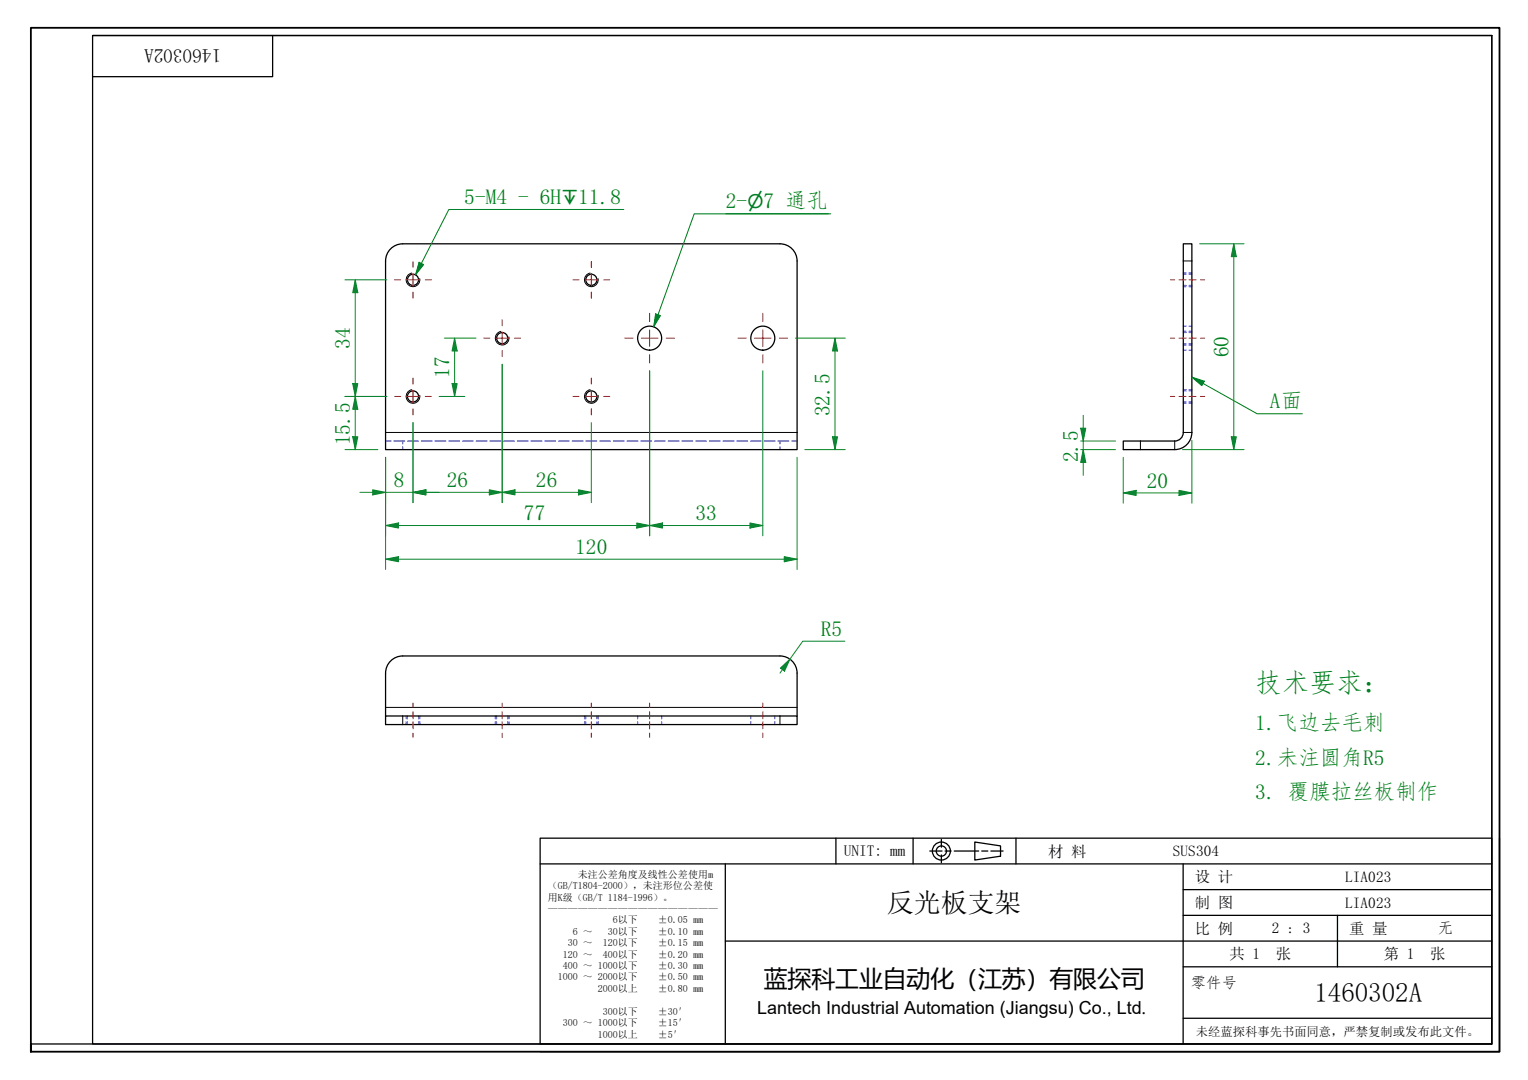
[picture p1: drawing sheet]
<svg xmlns="http://www.w3.org/2000/svg" width="297mm" height="210mm" viewBox="0 0 297 210" stroke-linecap="round" stroke-linejoin="round" font-family="sans-serif">
<path d="M78.3 85.7v.6M78.3 86.8v.6M151.6 85.7v.6M151.6 86.8v.6" fill="none" stroke="#00f" stroke-width=".19"/>
<g fill="none" stroke="#00f" stroke-width=".19">
<path d="M230 55.5h.6M230 53.3h.6M230 55.7h.6M230 53.1h.6M231.1 55.5h.6M231.1 53.3h.6M231.1 55.7h.6M231.1 53.1h.6M230 68.1h.6M230 63.4h.6M230 78.1h.6M230 76h.6"/>
<path d="M230 66.8h.6M230 64.6h.6M230 78.4h.6M230 75.7h.6M230 67.1h.6M230 64.4h.6M231.1 68.1h.6M231.1 63.4h.6M231.1 78.1h.6M231.1 76h.6M231.1 66.8h.6M231.1 64.6h.6"/>
<path d="M231.1 78.4h.6M231.1 75.7h.6M231.1 67.1h.6M231.1 64.4h.6M75 85.7h1M76.6 85.7h2.1M79.2 85.7h2.2M81.9 85.7h2.1M84.6 85.7h2.1M87.2 85.7h2.2M89.9 85.7h2.1M92.6 85.7h2.1"/>
<path d="M95.2 85.7h2.2M97.9 85.7h2.1M100.6 85.7h2.1M103.2 85.7h2.2M105.9 85.7h2.1M108.6 85.7h2.1M111.2 85.7h2.2M113.9 85.7h2.1M116.6 85.7h2.1M119.2 85.7h2.2M121.9 85.7h2.1M124.6 85.7h2.1"/>
<path d="M127.2 85.7h2.2M129.9 85.7h2.1M132.6 85.7h2.1M135.2 85.7h2.2M137.9 85.7h2.1M140.6 85.7h2.1M143.2 85.7h2.2M145.9 85.7h2.1M148.6 85.7h2.1M151.2 85.7h2.2M153.9 85.7h1.1M79 139.2v.5"/>
<path d="M79.2 139.2v.5M81.4 139.2v.5M81.6 139.2v.5M96.3 139.2v.5M96.5 139.2v.5M98.7 139.2v.5M99 139.2v.5M113.6 139.2v.5M113.9 139.2v.5M116 139.2v.5M116.3 139.2v.5M124 139.2v.5"/>
<path d="M128.6 139.2v.5M146 139.2v.5M150.6 139.2v.5M79 140.3v.5M79.2 140.3v.5M81.4 140.3v.5M81.6 140.3v.5M96.3 140.3v.5M96.5 140.3v.5M98.7 140.3v.5M99 140.3v.5M113.6 140.3v.5"/>
<path d="M113.9 140.3v.5M116 140.3v.5M116.3 140.3v.5M124 140.3v.5M128.6 140.3v.5M146 140.3v.5M150.6 140.3v.5"/>
</g>
<g fill="none" stroke="#000" stroke-width=".25">
<path d="M75.9 48.4a3.3 3.3 0 0 1 2.4-1h73.3a3.3 3.3 0 0 1 3.4 3.3v36.7h-80v-36.7a3.3 3.3 0 0 1 .9-2.3zM230 84.1a1.67 1.67 0 0 1-1.6 1.6h-10v1.7h10a3.3 3.3 0 0 0 3.3-3.3M230 84.1v-36.7h1.7v36.7M75 139.2h80v1.6h-80zM75 139.2v-8.4a3.3 3.3 0 0 1 3.3-3.3h73.3a3.3 3.3 0 0 1 3.4 3.3v8.4"/>
<circle cx="80.3" cy="54.4" r="1.08"/>
<circle cx="115" cy="54.4" r="1.08"/>
<circle cx="80.3" cy="77.1" r="1.08"/>
<circle cx="97.6" cy="65.7" r="1.08"/>
<circle cx="115" cy="77.1" r="1.08"/>
<circle cx="126.3" cy="65.7" r="2.33"/>
<circle cx="148.3" cy="65.7" r="2.33"/>
</g>
<g fill="none" stroke="#000" stroke-width=".19">
<path d="M80.1 53.1a1.33 1.33 0 0 0-1.1 1.5 1.33 1.33 0 0 0 1.5 1.1 1.33 1.33 0 0 0 1.1-1.5M114.7 53.1a1.33 1.33 0 0 0-1.1 1.5 1.33 1.33 0 0 0 1.6 1.1 1.33 1.33 0 0 0 1.1-1.5M230 50.7h1.7M80.1 75.7a1.33 1.33 0 0 0-1.1 1.6 1.33 1.33 0 0 0 1.5 1.1 1.33 1.33 0 0 0 1.1-1.6M97.4 64.4a1.33 1.33 0 0 0-1.1 1.6 1.33 1.33 0 0 0 1.6 1 1.33 1.33 0 0 0 1-1.5M114.7 75.7a1.33 1.33 0 0 0-1.1 1.6 1.33 1.33 0 0 0 1.6 1.1 1.33 1.33 0 0 0 1.1-1.6M75 84.1h80M221.7 85.7v1.7M228.4 85.7v1.7M230 84.1h1.7M75 137.5h80M78.3 139.2v1.6"/>
<path d="M151.6 139.2v1.6"/>
</g>
<path d="M6 204.4v-1.5v1.5M6 202.9v-197.5h285.5v199h-285.5" fill="none" stroke="#000" stroke-width=".35"/>
<path d="M18 6.9h272v196h-272zM18 6.9h272M53 6.9v8h-35M290 6.9v196h-284" fill="none" stroke="#000" stroke-width=".25"/>
<g fill="none" stroke="#000" stroke-width=".25">
<path d="M105 162.9h185v40h-185zM105 167.9h185M141 167.9v35M162.5 162.9v5M177.5 162.9v5M180.8 165.4h2.3M183 163.2v1.5M183 166.2v1.5M183.7 165.4h1.2M185.5 165.4h4.8M189.5 163.7l5 .7v2l-5 .8zM190.8 165.4h1.2"/>
<path d="M192.6 165.4h2.4M197.5 162.9v5M230 167.9v35M230 177.9h60M230 172.9h60M260 177.9v10M291.5 162.9v41.5h-186.5M141 182.9h149M230 197.9h60M230 187.9h60"/>
<circle cx="183" cy="165.4" r="1.75"/>
<circle cx="183" cy="165.4" r="1"/>
</g>
<g fill="none" stroke="#f00" stroke-width=".19">
<path d="M76.7 54.4h1.2M79.1 54.4h2.4M80.3 50.8v1.2M80.3 53.2v2.4M80.3 56.8v1.2M82.7 54.4h1.2M111.4 54.4h1.2M113.8 54.4h2.3M115 50.8v1.2M115 53.2v2.4M115 56.8v1.2M117.3 54.4h1.2"/>
<path d="M76.7 77.1h1.2M79.1 77.1h2.4M80.3 73.5v1.2M80.3 75.9v2.3M80.3 79.4v1.2M82.7 77.1h1.2M94 65.7h1.2M96.4 65.7h2.4M97.6 62.1v1.2M97.6 64.5v2.4M97.6 68.1v1.2M100 65.7h1.2"/>
<path d="M111.4 77.1h1.2M113.8 77.1h2.3M115 73.5v1.2M115 75.9v2.3M115 79.4v1.2M117.3 77.1h1.2M121.5 65.7h1.6M124.7 65.7h3.2M126.3 60.9v1.6M126.3 64.1v3.2M126.3 68.9v1.7M129.5 65.7h1.6"/>
<path d="M143.5 65.7h1.6M146.7 65.7h3.2M148.3 60.9v1.6M148.3 64.1v3.2M148.3 68.9v1.7M151.5 65.7h1.6"/>
</g>
<g fill="none" stroke="#f00" stroke-width=".19">
<path d="M227.5 54.4h.9M229.2 54.4h1.4M231.1 54.4h1.4M233.4 54.4h.8M227.5 65.7h.9M227.5 77.1h.9M229.2 65.7h1.4M229.2 77.1h1.4M231.1 65.7h1.4M231.1 77.1h1.4M233.4 65.7h.8M233.4 77.1h.8"/>
<path d="M80.3 136.7v.8M80.3 138.3v1.4M97.6 136.7v.8M97.6 138.3v1.4M115 136.7v.8M115 138.3v1.4M126.3 136.7v.8M126.3 138.3v1.4M148.3 136.7v.8M148.3 138.3v1.4M80.3 140.3v1.4M80.3 142.5v.8"/>
<path d="M97.6 140.3v1.4M97.6 142.5v.8M115 140.3v1.4M115 142.5v.8M126.3 140.3v1.4M126.3 142.5v.8M148.3 140.3v1.4M148.3 142.5v.8"/>
</g>
<path d="M231.7 73.3l2.2 1.2" fill="none" stroke="#008000" stroke-width=".19"/>
<path d="M231.7 73.3l2.4 .8-.5 .9z" fill="#008000"/>
<path d="M231.7 73.3l2.4 .8-.5 .9zM233.9 74.5l10.5 5.9h8.8" fill="none" stroke="#008000" stroke-width=".19"/>
<path d="M218.4 95.8h2.5" fill="none" stroke="#00803f" stroke-width=".19"/>
<path d="M218.4 95.8l2.5-.5v1z" fill="#00803f"/>
<path d="M218.4 95.8l2.5-.5v1zM229.2 95.8h2.5" fill="none" stroke="#00803f" stroke-width=".19"/>
<path d="M229.2 95.3l2.5 .5-2.5 .5z" fill="#00803f"/>
<path d="M218.4 88.9v8.9M220.9 95.8h8.3M229.2 95.3l2.5 .5-2.5 .5zM231.7 85.6v12.2M239.8 84.9v2.5" fill="none" stroke="#00803f" stroke-width=".19"/>
<path d="M239.3 84.9h1l-.5 2.5z" fill="#00803f"/>
<path d="M239.8 47.4v2.5M239.3 84.9h1l-.5 2.5z" fill="none" stroke="#00803f" stroke-width=".19"/>
<path d="M239.8 47.4l.5 2.5h-1z" fill="#00803f"/>
<path d="M233.2 47.4h8.6M239.8 47.4l.5 2.5h-1zM239.8 49.9v35M210.6 83.2v2.5M229.9 87.4h11.9" fill="none" stroke="#00803f" stroke-width=".19"/>
<path d="M210.1 83.2h1l-.5 2.5z" fill="#00803f"/>
<path d="M210.1 83.2h1l-.5 2.5zM210.6 87.4v2.5" fill="none" stroke="#00803f" stroke-width=".19"/>
<path d="M210.6 87.4l.5 2.5h-1z" fill="#00803f"/>
<path d="M80.3 95.7h2.5M210.1 85.7h6.8M210.1 87.4h6.8M210.6 87.4l.5 2.5h-1zM210.6 80.7v2.5M210.6 85.7v1.7M210.6 89.9v2.5" fill="none" stroke="#00803f" stroke-width=".19"/>
<path d="M80.3 95.7l2.5-.5v1z" fill="#00803f"/>
<path d="M72.5 95.7h2.5M80.3 95.7l2.5-.5v1z" fill="none" stroke="#00803f" stroke-width=".19"/>
<path d="M72.5 95.2l2.5 .5-2.5 .5z" fill="#00803f"/>
<path d="M70 95.7h2.5M72.5 95.2l2.5 .5-2.5 .5zM75 95.7h10.3M75 88.9v8.8M80.3 82.1v15.6" fill="none" stroke="#00803f" stroke-width=".19"/>
<path d="M80.3 95.7l2.5-.5v1z" fill="#00803f"/>
<path d="M80.3 95.7l2.5-.5v1zM95.1 95.7h2.5" fill="none" stroke="#00803f" stroke-width=".19"/>
<path d="M95.1 95.2l2.5 .5-2.5 .5z" fill="#00803f"/>
<path d="M97.6 70.8v26.9M80.3 82.1v15.6M82.8 95.7h12.3M95.1 95.2l2.5 .5-2.5 .5zM97.6 95.7h2.5" fill="none" stroke="#00803f" stroke-width=".19"/>
<path d="M97.6 95.7l2.5-.5v1z" fill="#00803f"/>
<path d="M97.6 95.7l2.5-.5v1zM112.5 95.7h2.5" fill="none" stroke="#00803f" stroke-width=".19"/>
<path d="M112.5 95.2l2.5 .5-2.5 .5z" fill="#00803f"/>
<path d="M69.1 77.1v2.5M97.6 70.8v26.9M100.1 95.7h12.4M112.5 95.2l2.5 .5-2.5 .5zM115 82.1v15.6" fill="none" stroke="#00803f" stroke-width=".19"/>
<path d="M69.1 77.1l.5 2.5h-1z" fill="#00803f"/>
<path d="M69.1 77.1l.5 2.5h-1zM69.1 84.9v2.5" fill="none" stroke="#00803f" stroke-width=".19"/>
<path d="M68.6 84.9h1l-.5 2.5z" fill="#00803f"/>
<path d="M69.1 54.4v2.5M67.1 77.1h8.1M69.1 79.6v5.3M67.1 87.4h6.4M68.6 84.9h1l-.5 2.5z" fill="none" stroke="#00803f" stroke-width=".19"/>
<path d="M69.1 54.4l.5 2.5h-1z" fill="#00803f"/>
<path d="M69.1 54.4l.5 2.5h-1zM69.1 74.6v2.5" fill="none" stroke="#00803f" stroke-width=".19"/>
<path d="M68.6 74.6h1l-.5 2.5z" fill="#00803f"/>
<path d="M67.1 54.4h8.1M69.1 56.9v17.7M67.1 77.1h8.1M68.6 74.6h1l-.5 2.5zM88.4 74.6v2.5" fill="none" stroke="#00803f" stroke-width=".19"/>
<path d="M87.9 74.6h1l-.5 2.5z" fill="#00803f"/>
<path d="M87.9 74.6h1l-.5 2.5zM88.4 65.7v2.5" fill="none" stroke="#00803f" stroke-width=".19"/>
<path d="M88.4 65.7l.5 2.5h-1z" fill="#00803f"/>
<path d="M85.4 77.1h5M86.4 65.7h6.1M88.4 65.7l.5 2.5h-1zM88.4 68.2v6.4M75 102.1h2.5" fill="none" stroke="#00803f" stroke-width=".19"/>
<path d="M75 102.1l2.5-.5v1z" fill="#00803f"/>
<path d="M75 102.1l2.5-.5v1zM123.8 102.1h2.5" fill="none" stroke="#00803f" stroke-width=".19"/>
<path d="M123.8 101.6l2.5 .5-2.5 .5z" fill="#00803f"/>
<path d="M126.3 72.1v32M75 88.9v15.2M77.5 102.1h46.3M123.8 101.6l2.5 .5-2.5 .5zM126.3 102.1h2.5" fill="none" stroke="#00803f" stroke-width=".19"/>
<path d="M126.3 102.1l2.5-.5v1z" fill="#00803f"/>
<path d="M126.3 102.1l2.5-.5v1zM145.8 102.1h2.5" fill="none" stroke="#00803f" stroke-width=".19"/>
<path d="M145.8 101.6l2.5 .5-2.5 .5z" fill="#00803f"/>
<path d="M126.3 72.1v32M148.3 72.1v32M162.3 65.7v2.5M128.8 102.1h17M145.8 101.6l2.5 .5-2.5 .5z" fill="none" stroke="#00803f" stroke-width=".19"/>
<path d="M162.3 65.7l.5 2.5h-1z" fill="#00803f"/>
<path d="M162.3 65.7l.5 2.5h-1zM162.3 84.9v2.5" fill="none" stroke="#00803f" stroke-width=".19"/>
<path d="M161.8 84.9h1l-.5 2.5z" fill="#00803f"/>
<path d="M154.6 65.7h9.7M162.3 68.2v16.7M156.5 87.4h7.8M161.8 84.9h1l-.5 2.5z" fill="none" stroke="#00803f" stroke-width=".19"/>
<path d="M81.9 51.2l-1.1 2.2M90.3 40.7h30.5" fill="none" stroke="#008000" stroke-width=".19"/>
<path d="M81.5 51l.9 .4-1.6 2z" fill="#008000"/>
<path d="M81.5 51l.9 .4-1.6 2zM121.3 40.7h-34l-5.4 10.5M141.1 41.6h19.9M127.9 61.2l-.8 2.3" fill="none" stroke="#008000" stroke-width=".19"/>
<path d="M127.4 61l1 .3-1.3 2.2z" fill="#008000"/>
<path d="M161.5 41.6h-26.5l-7.1 19.6M127.4 61l1 .3-1.3 2.2z" fill="none" stroke="#008000" stroke-width=".19"/>
<path d="M153.6 128.1l-1.5 2" fill="none" stroke="#00803f" stroke-width=".19"/>
<path d="M151.7 129.9l1.9-1.8-1.1 2.3z" fill="#00803f"/>
<path d="M75 108.7h2.5M151.7 129.9l1.9-1.8-1.1 2.3zM152.1 130.1l-.5 .7M164.2 124.6h-8.1l-2.5 3.5" fill="none" stroke="#00803f" stroke-width=".19"/>
<path d="M75 108.7l2.5-.5v1z" fill="#00803f"/>
<path d="M75 108.7l2.5-.5v1zM152.5 108.7h2.5" fill="none" stroke="#00803f" stroke-width=".19"/>
<path d="M152.5 108.2l2.5 .5-2.5 .5z" fill="#00803f"/>
<path d="M75 88.9v21.8M155 88.9v21.8M77.5 108.7h75M152.5 108.2l2.5 .5-2.5 .5z" fill="none" stroke="#00803f" stroke-width=".19"/>
<text font-size="5.2" fill="#008000" x="244" y="134.4">技术要求：</text>
<g font-size="5.2">
<text x="172.4" y="177.3">反光板支架</text>
<text x="255.5" y="194.8">1460302A</text>
</g>
<text font-size="4.6" x="148.5" y="191.9">蓝探科工业自动化（江苏）有限公司</text>
<g font-size="4.2" fill="#008000">
<text x="90.3" y="39.6">5-M4 - 6H</text>
<text x="112.4" y="39.6">11.8</text>
<text x="141.1" y="40.4">2-</text>
<text x="148.4" y="40.4">7 通孔</text>
<text x="68" y="67.8" transform="rotate(-90 68 67.8)">34</text>
<text x="238.8" y="69.5" transform="rotate(-90 238.8 69.5)">60</text>
<text x="87.3" y="73.5" transform="rotate(-90 87.3 73.5)">17</text>
<text x="161.3" y="80.9" transform="rotate(-90 161.3 80.9)">32.5</text>
<text x="246.9" y="79.3">A面</text>
<text x="68" y="86.6" transform="rotate(-90 68 86.6)">15.5</text>
<text x="209.5" y="89.9" transform="rotate(-90 209.5 89.9)">2.5</text>
<text x="76.6" y="94.7">8</text>
<text x="86.9" y="94.7">26</text>
<text x="104.2" y="94.7">26</text>
<text x="222.9" y="94.8">20</text>
<text x="101.9" y="101.1">77</text>
<text x="135.2" y="101.1">33</text>
<text x="111.8" y="107.6">120</text>
<text x="159.6" y="123.6">R5</text>
<text x="244" y="141.9">1.飞边去毛刺</text>
<text x="244" y="148.6">2.未注圆角R5</text>
<text x="244" y="155.3">3. 覆膜拉丝板制作</text>
</g>
<text font-size="3.7" x="43" y="9.6" transform="rotate(180 43 9.6)">1460302A</text>
<g font-size="3.7" fill="#008000">
<text x="109.1" y="39.6">↧</text>
<text x="145.3" y="40.4">⌀</text>
</g>
<text font-size="3.5" x="147.2" y="197.1">Lantech Industrial Automation (Jiangsu) Co., Ltd.</text>
<g font-size="3">
<text x="164" y="166.4">UNIT: mm</text>
<text x="203.8" y="166.5">材 料</text>
<text x="228" y="166.4">SUS304</text>
<text x="232.3" y="171.5">设 计</text>
<text x="261.5" y="171.4">LIA023</text>
<text x="232.3" y="176.5">制 图</text>
<text x="261.5" y="176.4">LIA023</text>
<text x="232.3" y="181.5">比 例</text>
<text x="247.3" y="181.4">2 : 3</text>
<text x="262.3" y="181.5">重 量</text>
<text x="279.5" y="181.4">无</text>
<text x="231.5" y="192">零件号</text>
<text x="239" y="186.5">共 1</text>
<text x="248" y="186.5">张</text>
<text x="269" y="186.5">第 1</text>
<text x="278" y="186.5">张</text>
</g>
<text font-size="2.4" x="232.5" y="201.3">未经蓝探科事先书面同意，严禁复制或发布此文件。</text>
<g font-size="1.9">
<text x="106.5" y="172.8">（GB/T1804-2000），未注形位公差使</text>
<text x="112.3" y="170.6">未注公差角度及线性公差使用m</text>
<text x="106.5" y="175">用K级（GB/T 1184-1996）。</text>
<text x="106.5" y="177.2">—————————————————</text>
<text x="119.1" y="179.5">6以下</text>
<text x="127.9" y="179.5">±0.05 mm</text>
<text x="110.4" y="183.9">30 ～</text>
<text x="111.4" y="181.7">6 ～</text>
<text x="117.2" y="183.9">120以下</text>
<text x="118.2" y="181.7">30以下</text>
<text x="127.9" y="181.7">±0.10 mm</text>
<text x="127.9" y="183.9">±0.15 mm</text>
<text x="108.4" y="190.6">1000 ～ 2000以下</text>
<text x="109.4" y="186.1">120 ～</text>
<text x="109.4" y="188.3">400 ～ 1000以下</text>
<text x="117.2" y="186.1">400以下</text>
<text x="127.9" y="186.1">±0.20 mm</text>
<text x="127.9" y="188.3">±0.30 mm</text>
<text x="127.9" y="190.6">±0.50 mm</text>
<text x="116.2" y="192.8">2000以上</text>
<text x="117.2" y="197.2">300以下</text>
<text x="127.9" y="192.8">±0.80 mm</text>
<text x="127.9" y="197.2">±30′</text>
<text x="109.4" y="199.4">300 ～ 1000以下</text>
<text x="116.2" y="201.7">1000以上</text>
<text x="127.9" y="199.4">±15′</text>
<text x="127.9" y="201.7">±5′</text>
</g>
</svg>
